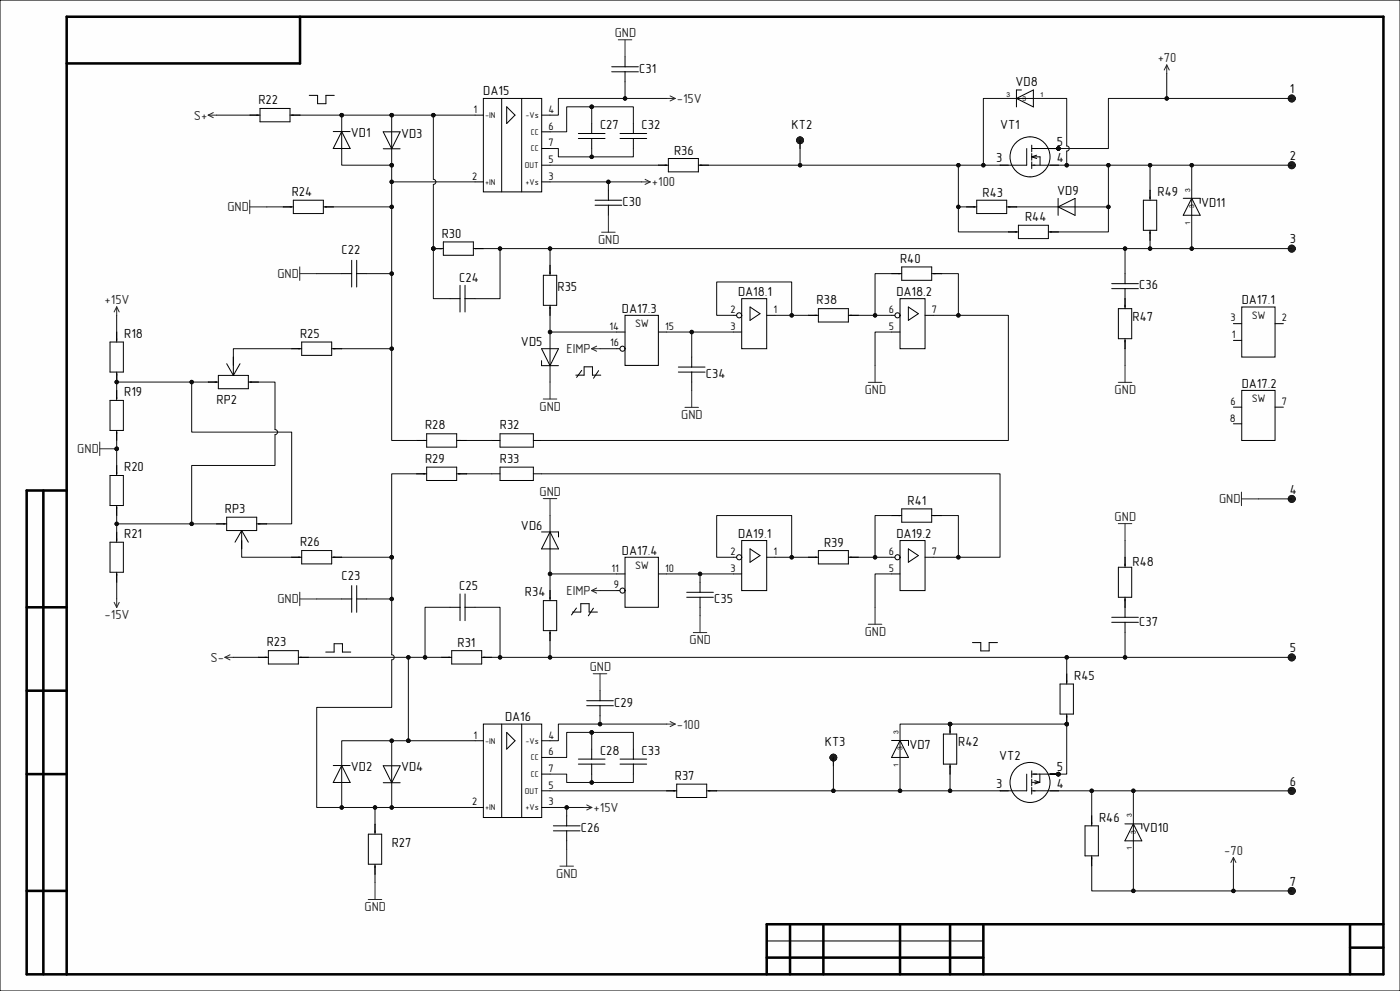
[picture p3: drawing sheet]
<svg xmlns="http://www.w3.org/2000/svg" width="420mm" height="297mm" viewBox="0 0 420 297" stroke-linecap="round" stroke-linejoin="round" font-family="sans-serif">
<path d="M0 0h420v297h-420z" fill-rule="evenodd" fill="#fefefe"/>
<path d="M0 0h420v297h-420z" fill="none" stroke="#000" stroke-width=".3"/>
<path d="M0 0h420v297h-420z" fill-rule="evenodd" fill="#fefefe"/>
<g fill="none" stroke="#000" stroke-width=".3">
<path d="M0 0h420v297h-420zM187.5 17v3M142.5 34.5h2.5M145 29.5h17.5v28h-17.5zM150.5 29.5v28M152 32l2.5 2.5-2.5 2.5zM156.5 29.5v28M162.5 34.5h2.5M162.5 39.5h2.5M177.5 37v3M183.5 20h8M183.5 21.5h8"/>
<path d="M187.5 21.5v3M142.5 54.5h2.5M162.5 44.5h2.5M162.5 49.5h2.5M162.5 54.5h2.5M173.5 40h8M173.5 41.5h8M177.5 41.5v3M182.5 57v3M178.5 60h8M178.5 61.5h8M182.5 61.5v3"/>
<path d="M145 217h17.5v28h-17.5zM150.5 217v28M152 219.5l2.5 2.5-2.5 2.5zM156.5 217v28M176 210h8M176 211.5h8M180 207v3M180 211.5v3M142.5 222h2.5M162.5 222h2.5M162.5 227h2.5M162.5 232h2.5"/>
<path d="M162.5 237h2.5M142.5 242h2.5M162.5 242h2.5M166 247.5h8M166 249h8M170 244.5v3M170 249v3M230 282h65"/>
</g>
<g fill="none" stroke="#000" stroke-width=".76">
<path d="M90 5v14h-70M13 147v145M20 147h-12v145h407v-287h-395v287M8 182h12M8 207h12M8 232h12M8 267h12M237 277v15M247 277v15M270 277v15M285 277v15M295 277v15"/>
<path d="M405 277v15M415 277h-185v15M230 287h65M405 284h10"/>
</g>
<g fill="none" stroke="#262626" stroke-width=".3">
<path d="M200 29.5h2.5M201 28.7l1.5 .8M202.5 29.5l-1.5 .8M192.5 54.5h2.5M193.5 53.8l1.5 .7M195 54.5l-1.5 .8M200 217h2.5M201 216.2l1.5 .8M202.5 217l-1.5 .8M175 242h2.5M176 241.2l1.5 .8M177.5 242l-1.5 .8"/>
<path d="M370 257l-.7 1.5M370 257l.8 1.5M370 257v2.5"/>
</g>
<circle cx="130" cy="74.5" r=".51" fill="#0e0e0e"/>
<circle cx="130" cy="74.5" r=".51" fill="none" stroke="#0e0e0e" stroke-width=".3"/>
<path d="M130 74.5h3M133 72.5h9v4h-9zM142 74.5h3" fill="none" stroke="#000" stroke-width=".3"/>
<circle cx="130" cy="74.5" r=".51" fill="#0e0e0e"/>
<circle cx="130" cy="74.5" r=".51" fill="none" stroke="#0e0e0e" stroke-width=".3"/>
<g fill="none" stroke="#000" stroke-width=".3">
<path d="M190 37v3M186 40h8M186 41.5h8M190 41.5v3M142.5 74.5h2.5M185 99.5h2.5M185 104.5h2.5M132.5 197h3M135.5 195h9v4h-9zM144.5 197h3M173.5 227.5h8M173.5 229h8"/>
<path d="M177.5 224.5v3M177.5 229v3M186 227.5h8M186 229h8M190 224.5v3M190 229v3"/>
</g>
<path d="M62.5 34.5l1.5 .8M62.5 34.5h2.5M64 33.7l-1.5 .8M67.5 197l1.5 .8M67.5 197h2.5M69 196.2l-1.5 .8" fill="none" stroke="#262626" stroke-width=".3"/>
<circle cx="186.7" cy="104.5" r=".76" fill="#fbfbfb"/>
<g fill="none" stroke="#000" stroke-width=".3">
<path d="M187.5 94.5h10v15h-10zM197.5 99.5h2.5M185 172h2.5M185 177h2.5"/>
<circle cx="186.7" cy="104.5" r=".76"/>
</g>
<circle cx="186.7" cy="177" r=".76" fill="#fbfbfb"/>
<g fill="none" stroke="#000" stroke-width=".3">
<path d="M100 39.4h5M102.5 39.5v5M102.5 39.4l2.5 5.1h-5zM115 39.5h5l-2.5 5.1zM117.5 39.5v5M115 44.6h5M317.4 59.5v5M345 57v3M105.5 78v8M107 78v8M290 62h3M293 60h9v4h-9z"/>
<path d="M302 62h3M317.4 62l5.1-2.5v5zM317.5 62h5M343 60h4v9h-4zM345 69v3M102.5 82h3M107 82h3M333.5 85h8M333.5 86.5h8M335.5 92.5h4v9h-4zM337.5 82v3M337.5 86.5v6"/>
<path d="M337.5 101.5v3M102.5 179.5h3M105.5 175.5v8M107 175.5v8M107 179.5h3M187.5 167h10v15h-10zM197.5 172h2.5M100 229.4h5.1M102.5 229.4l2.6 5.1h-5.1zM102.5 229.5v5M115 229.5h5l-2.5 5.1zM115 234.6h5"/>
<path d="M117.5 229.5v5M325.5 247.5h4v9h-4zM327.5 244.5v3M327.5 256.5v3"/>
<circle cx="186.7" cy="177" r=".76"/>
</g>
<path d="M350 19.5l-.8 1.5M350 19.5l.8 1.5M350 19.5v2.5" fill="none" stroke="#262626" stroke-width=".3"/>
<circle cx="320" cy="217" r=".51" fill="#0e0e0e"/>
<circle cx="320" cy="217" r=".51" fill="none" stroke="#0e0e0e" stroke-width=".3"/>
<path d="M318 205h4v9h-4zM320 202v3M320 214v3" fill="none" stroke="#000" stroke-width=".3"/>
<circle cx="320" cy="217" r=".51" fill="#0e0e0e"/>
<circle cx="320" cy="217" r=".51" fill="none" stroke="#0e0e0e" stroke-width=".3"/>
<g fill="none" stroke="#000" stroke-width=".3">
<path d="M75 34.5h3M78 32.5h9v4h-9zM87 34.5h3M35 99.5v3M135 89.5h3M138 85.5v8M139.5 85.5v8M139.5 89.5h3M33 102.5h4v9h-4zM35 111.5v3M35 117v3M33 120h4v9h-4z"/>
<path d="M35 129v3M35 139.5v3M33 142.5h4v9h-4zM35 151.5v3M35 159.5v3M33 162.5h4v9h-4zM35 171.5v3M138 178v8M139.5 178v8M135 182h3M139.5 182h3M320 202v2.5"/>
</g>
<g fill="none" stroke="#262626" stroke-width=".3">
<path d="M35 92l-.8 1.5M35 92l.8 1.5M35 92v2.5M29.9 132.5v4M29.9 134.5h5.1M35 179.5v2.6M89.9 177.5v4M89.9 179.5h5.1M177.5 177l1.5 .8M177.5 177h2.5M179 176.2l-1.5 .8M34.2 180.5l.8 1.6"/>
<path d="M35.8 180.5l-.8 1.6"/>
</g>
<circle cx="35" cy="134.5" r=".51" fill="#0e0e0e"/>
<circle cx="35" cy="134.5" r=".51" fill="none" stroke="#0e0e0e" stroke-width=".3"/>
<g fill="none" stroke="#262626" stroke-width=".3">
<path d="M185.5 11.9h4M187.5 11.9v5.1M74.9 60v4M74.9 62h5.1M89.9 80v4M180.5 69.6h4M182.5 64.5v5.1M89.9 82h5.1M335.5 114.6h4M337.5 109.5v5.1M335.5 156.9h4M337.5 156.9v5.1"/>
<path d="M178 201.9h4M180 201.9v5.1M168 259.6h4M170 254.5v5.1M110.5 269.6h4M112.5 264.5v5.1"/>
</g>
<path d="M335.5 170h4v9h-4zM337.5 167v3M337.5 179v6M333.5 186.5h8M333.5 185h8M337.5 186.5v3" fill="none" stroke="#000" stroke-width=".3"/>
<circle cx="285" cy="217" r=".51" fill="#0e0e0e"/>
<circle cx="285" cy="217" r=".51" fill="none" stroke="#0e0e0e" stroke-width=".3"/>
<path d="M285 217v3M283 220h4v9h-4zM285 229v3" fill="none" stroke="#000" stroke-width=".3"/>
<circle cx="285" cy="217" r=".51" fill="#0e0e0e"/>
<circle cx="285" cy="217" r=".51" fill="none" stroke="#0e0e0e" stroke-width=".3"/>
<g fill="none" stroke="#000" stroke-width=".3">
<path d="M197.5 49.5h3M200.5 47.5h9v4h-9zM209.5 49.5h3M220 94.5h2.5M230 94.5h2.5M370 97h2.5M372.5 92h10v15h-10zM382.5 97h2.5M370 102h2.5M372.5 117h10v15h-10zM370 122h2.5M370 127h2.5"/>
<path d="M382.5 122h2.5M200 237h3M203 235h9v4h-9zM212 237h3"/>
</g>
<circle cx="221.7" cy="94.5" r=".76" fill="#fbfbfb"/>
<g fill="none" stroke="#000" stroke-width=".3">
<path d="M220 99.5h2.5M222.5 89.5h7.5v15h-7.5zM225 92l3 2-3 2zM267.5 94.5h2.5M277.5 94.5h2.5"/>
<circle cx="221.7" cy="94.5" r=".76"/>
</g>
<path d="M177.5 104.5l1.5 .8M177.5 104.5h2.5M179 103.7l-1.5 .8" fill="none" stroke="#262626" stroke-width=".3"/>
<circle cx="269.2" cy="94.5" r=".76" fill="#fbfbfb"/>
<g fill="none" stroke="#000" stroke-width=".3">
<path d="M267.5 99.5h2.5M270 89.5h7.5v15h-7.5zM272.5 92l3 2-3 2zM220 167h2.5M230 167h2.5"/>
<circle cx="269.2" cy="94.5" r=".76"/>
</g>
<path d="M207.5 117v5.1M260.5 114.6h4M262.5 109.5v5.1M205.5 122.1h4M208 189.6h4M210 184.5v5.1" fill="none" stroke="#262626" stroke-width=".3"/>
<circle cx="221.7" cy="167" r=".76" fill="#fbfbfb"/>
<g fill="none" stroke="#000" stroke-width=".3">
<path d="M220 172h2.5M222.5 162h7.5v15h-7.5zM225 164.5l3 2-3 2zM267.5 167h2.5M277.5 167h2.5"/>
<circle cx="221.7" cy="167" r=".76"/>
</g>
<circle cx="269.2" cy="167" r=".76" fill="#fbfbfb"/>
<g fill="none" stroke="#000" stroke-width=".3">
<path d="M304.9 29.5l5.1-2.5v5zM305 29.5h5M306.4 27h-1.5v5M355 59.4h5v1.5M357.5 59.4l2.5 5.1h-5zM357.5 59.5v5M85 62h3M88 60h9v4h-9zM97 62h3M302.5 69.5h3M305.5 67.5h9v4h-9zM314.5 69.5h3"/>
<path d="M242.5 94.5h3M245.5 92.5h9v4h-9zM254.5 94.5h3M267.5 82h3M270.5 80h9v4h-9zM279.5 82h3M62.5 114.5h3M65.5 112.5h9v4h-9zM68 109l2 3.5M70 107v5.5M72 109l-2 3.5M74.5 114.5h3"/>
<path d="M87.5 104.5h3M90.5 102.5h9v4h-9zM99.5 104.5h3M65 157h3M68 155h9v4h-9zM72.5 159v5.5M72.5 159l2 3.5M72.5 159l-2 3.5M77 157h3M267.5 154.5h3M270.5 152.5h9v4h-9zM279.5 154.5h3"/>
<path d="M87.5 167h3M90.5 165h9v4h-9zM99.5 167h3M242.5 167h3M245.5 165h9v4h-9zM254.5 167h3M267.5 172h2.5M270 162h7.5v15h-7.5zM272.5 164.5l3 2-3 2zM77.5 197h3M80.5 195h9v4h-9zM89.5 197h3"/>
<path d="M267.5 221.9h5v1.5M270 221.9l2.5 5.1h-5zM270 222v5M110.5 250h4v9h-4zM112.5 247v3M112.5 259v3M337.5 246.9h5v1.5M340 246.9l2.5 5.1h-5zM340 247v5"/>
<circle cx="269.2" cy="167" r=".76"/>
</g>
<path d="M260.5 187.1h4M262.5 182v5.1" fill="none" stroke="#262626" stroke-width=".3"/>
<g fill="none" stroke="#1c1c1c" stroke-width="1.3">
<circle cx="387.5" cy="29.5" r=".56"/>
<circle cx="387.5" cy="49.5" r=".56"/>
<circle cx="387.5" cy="74.5" r=".56"/>
<circle cx="387.5" cy="197" r=".56"/>
<circle cx="387.5" cy="237" r=".56"/>
<circle cx="387.5" cy="267" r=".56"/>
</g>
<circle cx="317.5" cy="44.5" r=".51" fill="#0e0e0e"/>
<circle cx="317.5" cy="44.5" r=".51" fill="none" stroke="#0e0e0e" stroke-width=".3"/>
<circle cx="317.5" cy="44.5" r=".51" fill="#0e0e0e"/>
<circle cx="317.5" cy="44.5" r=".51" fill="none" stroke="#0e0e0e" stroke-width=".3"/>
<circle cx="317.5" cy="44.5" r=".51" fill="#0e0e0e"/>
<circle cx="317.5" cy="44.5" r=".51" fill="none" stroke="#0e0e0e" stroke-width=".3"/>
<g fill="none" stroke="#000" stroke-width=".3">
<path d="M308 44.5v5h-8M309.5 44.5h8M309.5 49.5h8M309.5 47l1.5 .5M309.5 47h2.5v2.5M309.5 43.5v2M309.5 46v2M309.5 48.5v2M311 46.5l-1.5 .5"/>
<circle cx="309" cy="47" r="6"/>
</g>
<circle cx="317.5" cy="44.5" r=".51" fill="#0e0e0e"/>
<circle cx="317.5" cy="44.5" r=".51" fill="none" stroke="#0e0e0e" stroke-width=".3"/>
<path d="M315 44.5h2.5" fill="none" stroke="#000" stroke-width=".3"/>
<circle cx="317.5" cy="44.5" r=".51" fill="#0e0e0e"/>
<circle cx="317.5" cy="44.5" r=".51" fill="none" stroke="#0e0e0e" stroke-width=".3"/>
<path d="M315 44.5h2.5" fill="none" stroke="#000" stroke-width=".3"/>
<circle cx="317.5" cy="44.5" r=".51" fill="#0e0e0e"/>
<circle cx="317.5" cy="44.5" r=".51" fill="none" stroke="#0e0e0e" stroke-width=".3"/>
<circle cx="317.5" cy="232" r=".51" fill="#0e0e0e"/>
<circle cx="317.5" cy="232" r=".51" fill="none" stroke="#0e0e0e" stroke-width=".3"/>
<circle cx="317.5" cy="232" r=".51" fill="#0e0e0e"/>
<circle cx="317.5" cy="232" r=".51" fill="none" stroke="#0e0e0e" stroke-width=".3"/>
<circle cx="317.5" cy="232" r=".51" fill="#0e0e0e"/>
<circle cx="317.5" cy="232" r=".51" fill="none" stroke="#0e0e0e" stroke-width=".3"/>
<g fill="none" stroke="#000" stroke-width=".3">
<path d="M308 232v5h-8M309.5 232h8M309.5 237h8M309.5 231v2M309.5 233.5v2M309.5 236v2M310.4 234l1.5 .5M311.9 234.5l-1.5 .5M311.9 234.5h-2.2M311.9 232v2.5"/>
<circle cx="309" cy="234.5" r="6"/>
</g>
<circle cx="317.5" cy="232" r=".51" fill="#0e0e0e"/>
<circle cx="317.5" cy="232" r=".51" fill="none" stroke="#0e0e0e" stroke-width=".3"/>
<path d="M315 232h2.5" fill="none" stroke="#000" stroke-width=".3"/>
<circle cx="317.5" cy="232" r=".51" fill="#0e0e0e"/>
<circle cx="317.5" cy="232" r=".51" fill="none" stroke="#0e0e0e" stroke-width=".3"/>
<path d="M315 232h2.5" fill="none" stroke="#000" stroke-width=".3"/>
<circle cx="317.5" cy="232" r=".51" fill="#0e0e0e"/>
<g fill="none" stroke="#0e0e0e" stroke-width=".3">
<path d="M117.5 54.5h25"/>
<circle cx="317.5" cy="232" r=".51"/>
</g>
<g fill="none" stroke="#000" stroke-width=".3">
<path d="M92.8 28.6h2.5v2.5h2.5v-2.5h2.5M240 42v2.6M165 79.5v3M163 82.5h4v9h-4zM165 91.5v3M162.5 104.5h5l-2.5 5.1zM162.5 108.1v1.5h5M165 104.5v5M172.7 112.4h2.5v-2.5h2.5v2.5h2.5M174.5 111l-1.5 2.1M179.6 111.1l-1.5 2.3M203.5 110h8"/>
<path d="M203.5 111.5h8M207.5 107v3M207.5 111.5v3M125 132h3M128 130h9v4h-9zM137 132h3M147.5 132h2.5M150 130h10v4h-10zM160 132h2.5M125 142h3M128 140h9v4h-9zM137 142h3"/>
<path d="M147.5 142h2.5M150 140h10v4h-10zM160 142h2.5M162.5 159.4h5v1.5M165 159.5v5M165 159.4l2.5 5.1h-5zM165 177v3M206 177.5h8M206 179h8M210 174.5v3M210 179v3M97.7 195.4h2.5v-2.5h2.5v2.5h2.5"/>
<path d="M163 180h4v9h-4zM165 189v3M171.7 183.4h2.5v-2.5h2.5v2.5h2.5M172.9 182.2l-1.5 2.1M178 182.3l-1.5 2.3M291.7 192.6h2.5v2.5h2.5v-2.5h2.5M250 227v2.6"/>
</g>
<path d="M163 119.6h4M165 114.5v5.1M163 149.4h4M165 149.4v5.1M372.4 147.5v4.1M372.4 149.5h5.1" fill="none" stroke="#262626" stroke-width=".3"/>
<g fill="none" stroke="#1c1c1c" stroke-width="1.3">
<circle cx="240" cy="42.1" r=".5"/>
<circle cx="387.5" cy="149.5" r=".56"/>
<circle cx="250" cy="227.1" r=".5"/>
</g>
<circle cx="117.5" cy="54.5" r=".51" fill="#0e0e0e"/>
<g fill="none" stroke="#0e0e0e" stroke-width=".3">
<path d="M130 34.5h12.5"/>
<circle cx="117.5" cy="54.5" r=".51"/>
</g>
<circle cx="130" cy="34.5" r=".51" fill="#0e0e0e"/>
<g fill="none" stroke="#0e0e0e" stroke-width=".3">
<path d="M187.5 24.5v5h12.5"/>
<circle cx="130" cy="34.5" r=".51"/>
</g>
<circle cx="187.5" cy="29.5" r=".51" fill="#0e0e0e"/>
<g fill="none" stroke="#0e0e0e" stroke-width=".3">
<path d="M130 34.5v19.2a.76 .76 0 0 1 .8 .8 .76 .76 0 0 1-.8 .8v34.2h5"/>
<circle cx="187.5" cy="29.5" r=".51"/>
</g>
<circle cx="130" cy="74.5" r=".51" fill="#0e0e0e"/>
<circle cx="130" cy="74.5" r=".51" fill="none" stroke="#0e0e0e" stroke-width=".3"/>
<circle cx="130" cy="34.5" r=".51" fill="#0e0e0e"/>
<g fill="none" stroke="#0e0e0e" stroke-width=".3">
<path d="M117.5 34.5v5"/>
<circle cx="130" cy="34.5" r=".51"/>
</g>
<circle cx="117.5" cy="34.5" r=".51" fill="#0e0e0e"/>
<g fill="none" stroke="#0e0e0e" stroke-width=".3">
<path d="M117.5 34.5h12.5"/>
<circle cx="117.5" cy="34.5" r=".51"/>
</g>
<circle cx="117.5" cy="34.5" r=".51" fill="#0e0e0e"/>
<circle cx="117.5" cy="34.5" r=".51" fill="none" stroke="#0e0e0e" stroke-width=".3"/>
<circle cx="130" cy="34.5" r=".51" fill="#0e0e0e"/>
<g fill="none" stroke="#0e0e0e" stroke-width=".3">
<path d="M165 54.5h27.5"/>
<circle cx="130" cy="34.5" r=".51"/>
</g>
<circle cx="182.5" cy="54.5" r=".51" fill="#0e0e0e"/>
<g fill="none" stroke="#0e0e0e" stroke-width=".3">
<path d="M180 214.5v2.5"/>
<circle cx="182.5" cy="54.5" r=".51"/>
</g>
<circle cx="180" cy="217" r=".51" fill="#0e0e0e"/>
<g fill="none" stroke="#0e0e0e" stroke-width=".3">
<path d="M170 242v2.5M170 252v2.5"/>
<circle cx="180" cy="217" r=".51"/>
</g>
<circle cx="170" cy="242" r=".51" fill="#0e0e0e"/>
<g fill="none" stroke="#0e0e0e" stroke-width=".3">
<path d="M165 242h10"/>
<circle cx="170" cy="242" r=".51"/>
</g>
<circle cx="170" cy="242" r=".51" fill="#0e0e0e"/>
<g fill="none" stroke="#0e0e0e" stroke-width=".3">
<path d="M165 232h5v2.5h7.5v-2.5"/>
<circle cx="170" cy="242" r=".51"/>
</g>
<circle cx="177.5" cy="234.5" r=".51" fill="#0e0e0e"/>
<g fill="none" stroke="#0e0e0e" stroke-width=".3">
<path d="M177.5 219.5h-7.5v7.5h-5"/>
<circle cx="177.5" cy="234.5" r=".51"/>
</g>
<circle cx="177.5" cy="219.5" r=".51" fill="#0e0e0e"/>
<g fill="none" stroke="#0e0e0e" stroke-width=".3">
<path d="M182.5 54.5v2.5"/>
<circle cx="177.5" cy="219.5" r=".51"/>
</g>
<circle cx="182.5" cy="54.5" r=".51" fill="#0e0e0e"/>
<g fill="none" stroke="#0e0e0e" stroke-width=".3">
<path d="M102.5 34.5h15"/>
<circle cx="182.5" cy="54.5" r=".51"/>
</g>
<circle cx="117.5" cy="34.5" r=".51" fill="#0e0e0e"/>
<circle cx="117.5" cy="34.5" r=".51" fill="none" stroke="#0e0e0e" stroke-width=".3"/>
<circle cx="102.5" cy="34.5" r=".51" fill="#0e0e0e"/>
<g fill="none" stroke="#0e0e0e" stroke-width=".3">
<path d="M147.5 197h2.5"/>
<circle cx="102.5" cy="34.5" r=".51"/>
</g>
<circle cx="150" cy="197" r=".51" fill="#0e0e0e"/>
<g fill="none" stroke="#0e0e0e" stroke-width=".3">
<path d="M102.5 44.5v5h15"/>
<circle cx="150" cy="197" r=".51"/>
</g>
<circle cx="117.5" cy="49.5" r=".51" fill="#0e0e0e"/>
<g fill="none" stroke="#0e0e0e" stroke-width=".3">
<path d="M117.5 44.5v5"/>
<circle cx="117.5" cy="49.5" r=".51"/>
</g>
<circle cx="117.5" cy="49.5" r=".51" fill="#0e0e0e"/>
<g fill="none" stroke="#0e0e0e" stroke-width=".3">
<path d="M165 44.5h2.5v2.5h10v-2.5"/>
<circle cx="117.5" cy="49.5" r=".51"/>
</g>
<circle cx="177.5" cy="47" r=".51" fill="#0e0e0e"/>
<g fill="none" stroke="#0e0e0e" stroke-width=".3">
<path d="M177.5 32h-7.5v7.5h-5"/>
<circle cx="177.5" cy="47" r=".51"/>
</g>
<circle cx="177.5" cy="32" r=".51" fill="#0e0e0e"/>
<g fill="none" stroke="#0e0e0e" stroke-width=".3">
<path d="M177.5 32h12.5v5"/>
<circle cx="177.5" cy="32" r=".51"/>
</g>
<circle cx="177.5" cy="32" r=".51" fill="#0e0e0e"/>
<g fill="none" stroke="#0e0e0e" stroke-width=".3">
<path d="M190 44.5v2.5h-12.5"/>
<circle cx="177.5" cy="32" r=".51"/>
</g>
<circle cx="177.5" cy="47" r=".51" fill="#0e0e0e"/>
<g fill="none" stroke="#0e0e0e" stroke-width=".3">
<path d="M200 217h-32.5v5h-2.5"/>
<circle cx="177.5" cy="47" r=".51"/>
</g>
<circle cx="180" cy="217" r=".51" fill="#0e0e0e"/>
<g fill="none" stroke="#0e0e0e" stroke-width=".3">
<path d="M177.5 219.5h12.5v5"/>
<circle cx="180" cy="217" r=".51"/>
</g>
<circle cx="177.5" cy="219.5" r=".51" fill="#0e0e0e"/>
<g fill="none" stroke="#0e0e0e" stroke-width=".3">
<path d="M190 232v2.5h-12.5"/>
<circle cx="177.5" cy="219.5" r=".51"/>
</g>
<circle cx="177.5" cy="234.5" r=".51" fill="#0e0e0e"/>
<g fill="none" stroke="#0e0e0e" stroke-width=".3">
<path d="M177.5 219.5v5"/>
<circle cx="177.5" cy="234.5" r=".51"/>
</g>
<circle cx="177.5" cy="219.5" r=".51" fill="#0e0e0e"/>
<g fill="none" stroke="#0e0e0e" stroke-width=".3">
<path d="M130 74.5h2.5"/>
<circle cx="177.5" cy="219.5" r=".51"/>
</g>
<circle cx="130" cy="74.5" r=".51" fill="#0e0e0e"/>
<g fill="none" stroke="#0e0e0e" stroke-width=".3">
<path d="M387.5 49.5h-55v12.5h-10M95 82h7.5M95 179.5h7.5"/>
<circle cx="130" cy="74.5" r=".51"/>
</g>
<circle cx="332.5" cy="62" r=".51" fill="#0e0e0e"/>
<circle cx="332.5" cy="62" r=".51" fill="none" stroke="#0e0e0e" stroke-width=".3"/>
<circle cx="332.5" cy="49.5" r=".51" fill="#0e0e0e"/>
<circle cx="332.5" cy="49.5" r=".51" fill="none" stroke="#0e0e0e" stroke-width=".3"/>
<circle cx="345" cy="49.5" r=".51" fill="#0e0e0e"/>
<circle cx="345" cy="49.5" r=".51" fill="none" stroke="#0e0e0e" stroke-width=".3"/>
<circle cx="357.5" cy="49.5" r=".51" fill="#0e0e0e"/>
<g fill="none" stroke="#0e0e0e" stroke-width=".3">
<path d="M357.5 64.5v10"/>
<circle cx="357.5" cy="49.5" r=".51"/>
</g>
<circle cx="357.5" cy="74.5" r=".51" fill="#0e0e0e"/>
<g fill="none" stroke="#0e0e0e" stroke-width=".3">
<path d="M357.5 49.5v10"/>
<circle cx="357.5" cy="74.5" r=".51"/>
</g>
<circle cx="357.5" cy="49.5" r=".51" fill="#0e0e0e"/>
<g fill="none" stroke="#0e0e0e" stroke-width=".3">
<path d="M317.5 49.5h15"/>
<circle cx="357.5" cy="49.5" r=".51"/>
</g>
<circle cx="320" cy="49.5" r=".51" fill="#0e0e0e"/>
<circle cx="320" cy="49.5" r=".51" fill="none" stroke="#0e0e0e" stroke-width=".3"/>
<circle cx="332.5" cy="49.5" r=".51" fill="#0e0e0e"/>
<g fill="none" stroke="#0e0e0e" stroke-width=".3">
<path d="M337.5 74.5v7.5"/>
<circle cx="332.5" cy="49.5" r=".51"/>
</g>
<circle cx="337.5" cy="74.5" r=".51" fill="#0e0e0e"/>
<g fill="none" stroke="#0e0e0e" stroke-width=".3">
<path d="M350 29.5h-17.5v15h-15"/>
<circle cx="337.5" cy="74.5" r=".51"/>
</g>
<circle cx="350" cy="29.5" r=".51" fill="#0e0e0e"/>
<g fill="none" stroke="#0e0e0e" stroke-width=".3">
<path d="M350 22v7.5h37.5"/>
<circle cx="350" cy="29.5" r=".51"/>
</g>
<circle cx="350" cy="29.5" r=".51" fill="#0e0e0e"/>
<g fill="none" stroke="#0e0e0e" stroke-width=".3">
<path d="M340 252v15"/>
<circle cx="350" cy="29.5" r=".51"/>
</g>
<circle cx="340" cy="267" r=".51" fill="#0e0e0e"/>
<g fill="none" stroke="#0e0e0e" stroke-width=".3">
<path d="M327.5 237h12.5v10"/>
<circle cx="340" cy="267" r=".51"/>
</g>
<circle cx="340" cy="237" r=".51" fill="#0e0e0e"/>
<circle cx="340" cy="237" r=".51" fill="none" stroke="#0e0e0e" stroke-width=".3"/>
<circle cx="327.5" cy="237" r=".51" fill="#0e0e0e"/>
<g fill="none" stroke="#0e0e0e" stroke-width=".3">
<path d="M327.5 259.5v7.5h60"/>
<circle cx="327.5" cy="237" r=".51"/>
</g>
<circle cx="370" cy="267" r=".51" fill="#0e0e0e"/>
<circle cx="370" cy="267" r=".51" fill="none" stroke="#0e0e0e" stroke-width=".3"/>
<circle cx="340" cy="267" r=".51" fill="#0e0e0e"/>
<g fill="none" stroke="#0e0e0e" stroke-width=".3">
<path d="M387.5 74.5h-237.5v15h-7.5"/>
<circle cx="340" cy="267" r=".51"/>
</g>
<circle cx="357.5" cy="74.5" r=".51" fill="#0e0e0e"/>
<circle cx="357.5" cy="74.5" r=".51" fill="none" stroke="#0e0e0e" stroke-width=".3"/>
<circle cx="345" cy="74.5" r=".51" fill="#0e0e0e"/>
<circle cx="345" cy="74.5" r=".51" fill="none" stroke="#0e0e0e" stroke-width=".3"/>
<circle cx="337.5" cy="74.5" r=".51" fill="#0e0e0e"/>
<circle cx="337.5" cy="74.5" r=".51" fill="none" stroke="#0e0e0e" stroke-width=".3"/>
<circle cx="165" cy="74.5" r=".51" fill="#0e0e0e"/>
<circle cx="165" cy="74.5" r=".51" fill="none" stroke="#0e0e0e" stroke-width=".3"/>
<circle cx="150" cy="74.5" r=".51" fill="#0e0e0e"/>
<g fill="none" stroke="#0e0e0e" stroke-width=".3">
<path d="M90 34.5h12.5"/>
<circle cx="150" cy="74.5" r=".51"/>
</g>
<circle cx="102.5" cy="34.5" r=".51" fill="#0e0e0e"/>
<g fill="none" stroke="#0e0e0e" stroke-width=".3">
<path d="M102.5 34.5v5"/>
<circle cx="102.5" cy="34.5" r=".51"/>
</g>
<circle cx="102.5" cy="34.5" r=".51" fill="#0e0e0e"/>
<g fill="none" stroke="#0e0e0e" stroke-width=".3">
<path d="M70 197h7.5M135 182h-7.5v15h-35"/>
<circle cx="102.5" cy="34.5" r=".51"/>
</g>
<circle cx="122.5" cy="197" r=".51" fill="#0e0e0e"/>
<circle cx="122.5" cy="197" r=".51" fill="none" stroke="#0e0e0e" stroke-width=".3"/>
<circle cx="127.5" cy="197" r=".51" fill="#0e0e0e"/>
<g fill="none" stroke="#0e0e0e" stroke-width=".3">
<path d="M102.5 234.5v7.5h40"/>
<circle cx="127.5" cy="197" r=".51"/>
</g>
<circle cx="117.5" cy="242" r=".51" fill="#0e0e0e"/>
<circle cx="117.5" cy="242" r=".51" fill="none" stroke="#0e0e0e" stroke-width=".3"/>
<circle cx="112.5" cy="242" r=".51" fill="#0e0e0e"/>
<circle cx="112.5" cy="242" r=".51" fill="none" stroke="#0e0e0e" stroke-width=".3"/>
<circle cx="102.5" cy="242" r=".51" fill="#0e0e0e"/>
<g fill="none" stroke="#0e0e0e" stroke-width=".3">
<path d="M117.5 234.5v7.5"/>
<circle cx="102.5" cy="242" r=".51"/>
</g>
<circle cx="117.5" cy="242" r=".51" fill="#0e0e0e"/>
<g fill="none" stroke="#0e0e0e" stroke-width=".3">
<path d="M117.5 222v7.5"/>
<circle cx="117.5" cy="242" r=".51"/>
</g>
<circle cx="117.5" cy="222" r=".51" fill="#0e0e0e"/>
<g fill="none" stroke="#0e0e0e" stroke-width=".3">
<path d="M122.5 222h-20v7.5"/>
<circle cx="117.5" cy="222" r=".51"/>
</g>
<circle cx="122.5" cy="222" r=".51" fill="#0e0e0e"/>
<circle cx="122.5" cy="222" r=".51" fill="none" stroke="#0e0e0e" stroke-width=".3"/>
<circle cx="117.5" cy="222" r=".51" fill="#0e0e0e"/>
<g fill="none" stroke="#0e0e0e" stroke-width=".3">
<path d="M122.5 222h20"/>
<circle cx="117.5" cy="222" r=".51"/>
</g>
<circle cx="122.5" cy="222" r=".51" fill="#0e0e0e"/>
<g fill="none" stroke="#0e0e0e" stroke-width=".3">
<path d="M122.5 197v25"/>
<circle cx="122.5" cy="222" r=".51"/>
</g>
<circle cx="122.5" cy="197" r=".51" fill="#0e0e0e"/>
<circle cx="122.5" cy="197" r=".51" fill="none" stroke="#0e0e0e" stroke-width=".3"/>
<circle cx="122.5" cy="222" r=".51" fill="#0e0e0e"/>
<g fill="none" stroke="#0e0e0e" stroke-width=".3">
<path d="M340 237h47.5M112.5 262v2.5"/>
<circle cx="122.5" cy="222" r=".51"/>
</g>
<circle cx="340" cy="237" r=".51" fill="#0e0e0e"/>
<g fill="none" stroke="#0e0e0e" stroke-width=".3">
<path d="M35 114.5h27.5"/>
<circle cx="340" cy="237" r=".51"/>
</g>
<circle cx="35" cy="114.5" r=".51" fill="#0e0e0e"/>
<circle cx="35" cy="114.5" r=".51" fill="none" stroke="#0e0e0e" stroke-width=".3"/>
<circle cx="57.5" cy="114.5" r=".51" fill="#0e0e0e"/>
<g fill="none" stroke="#0e0e0e" stroke-width=".3">
<path d="M57.5 114.5v15h30v27.5h-7.5"/>
<circle cx="57.5" cy="114.5" r=".51"/>
</g>
<circle cx="57.5" cy="114.5" r=".51" fill="#0e0e0e"/>
<g fill="none" stroke="#0e0e0e" stroke-width=".3">
<path d="M102.5 104.5h15"/>
<circle cx="57.5" cy="114.5" r=".51"/>
</g>
<circle cx="117.5" cy="104.5" r=".51" fill="#0e0e0e"/>
<g fill="none" stroke="#0e0e0e" stroke-width=".3">
<path d="M125 142h-7.5v25M72.5 164.5v2.5h15"/>
<circle cx="117.5" cy="104.5" r=".51"/>
</g>
<circle cx="117.5" cy="167" r=".51" fill="#0e0e0e"/>
<g fill="none" stroke="#0e0e0e" stroke-width=".3">
<path d="M117.5 167v29.2a.76 .76 0 0 1 .8 .8 .76 .76 0 0 1-.8 .8v14.2h-22.5v30h7.5"/>
<circle cx="117.5" cy="167" r=".51"/>
</g>
<circle cx="117.5" cy="167" r=".51" fill="#0e0e0e"/>
<circle cx="117.5" cy="167" r=".51" fill="none" stroke="#0e0e0e" stroke-width=".3"/>
<circle cx="117.5" cy="179.5" r=".51" fill="#0e0e0e"/>
<circle cx="117.5" cy="179.5" r=".51" fill="none" stroke="#0e0e0e" stroke-width=".3"/>
<circle cx="102.5" cy="242" r=".51" fill="#0e0e0e"/>
<g fill="none" stroke="#0e0e0e" stroke-width=".3">
<path d="M102.5 167h15"/>
<circle cx="102.5" cy="242" r=".51"/>
</g>
<circle cx="117.5" cy="167" r=".51" fill="#0e0e0e"/>
<g fill="none" stroke="#0e0e0e" stroke-width=".3">
<path d="M110 179.5h7.5"/>
<circle cx="117.5" cy="167" r=".51"/>
</g>
<circle cx="117.5" cy="179.5" r=".51" fill="#0e0e0e"/>
<g fill="none" stroke="#0e0e0e" stroke-width=".3">
<path d="M100 62h17.5"/>
<circle cx="117.5" cy="179.5" r=".51"/>
</g>
<circle cx="117.5" cy="62" r=".51" fill="#0e0e0e"/>
<g fill="none" stroke="#0e0e0e" stroke-width=".3">
<path d="M80 62h5M370 259.5v7.5"/>
<circle cx="117.5" cy="62" r=".51"/>
</g>
<circle cx="370" cy="267" r=".51" fill="#0e0e0e"/>
<g fill="none" stroke="#0e0e0e" stroke-width=".3">
<path d="M337.5 189.5v7.5"/>
<circle cx="370" cy="267" r=".51"/>
</g>
<circle cx="337.5" cy="197" r=".51" fill="#0e0e0e"/>
<g fill="none" stroke="#0e0e0e" stroke-width=".3">
<path d="M285 217h-15v5"/>
<circle cx="337.5" cy="197" r=".51"/>
</g>
<circle cx="285" cy="217" r=".51" fill="#0e0e0e"/>
<g fill="none" stroke="#0e0e0e" stroke-width=".3">
<path d="M270 227v10"/>
<circle cx="285" cy="217" r=".51"/>
</g>
<circle cx="270" cy="237" r=".51" fill="#0e0e0e"/>
<g fill="none" stroke="#0e0e0e" stroke-width=".3">
<path d="M305 29.5h-10v20"/>
<circle cx="270" cy="237" r=".51"/>
</g>
<circle cx="295" cy="49.5" r=".51" fill="#0e0e0e"/>
<g fill="none" stroke="#0e0e0e" stroke-width=".3">
<path d="M310 29.5h10v14.3a.76 .76 0 0 1 .8 .7 .76 .76 0 0 1-.8 .8v4.2"/>
<circle cx="295" cy="49.5" r=".51"/>
</g>
<circle cx="320" cy="49.5" r=".51" fill="#0e0e0e"/>
<g fill="none" stroke="#0e0e0e" stroke-width=".3">
<path d="M200 99.5h20M180 104.5h5"/>
<circle cx="320" cy="49.5" r=".51"/>
</g>
<circle cx="207.5" cy="99.5" r=".51" fill="#0e0e0e"/>
<g fill="none" stroke="#0e0e0e" stroke-width=".3">
<path d="M220 94.5h-5v-10h22.5v10h-5"/>
<circle cx="207.5" cy="99.5" r=".51"/>
</g>
<circle cx="237.5" cy="94.5" r=".51" fill="#0e0e0e"/>
<g fill="none" stroke="#0e0e0e" stroke-width=".3">
<path d="M207.5 99.5v7.5"/>
<circle cx="237.5" cy="94.5" r=".51"/>
</g>
<circle cx="207.5" cy="99.5" r=".51" fill="#0e0e0e"/>
<g fill="none" stroke="#0e0e0e" stroke-width=".3">
<path d="M282.5 82h5v12.5h-7.5M207.5 114.5v2.5"/>
<circle cx="207.5" cy="99.5" r=".51"/>
</g>
<circle cx="287.5" cy="94.5" r=".51" fill="#0e0e0e"/>
<g fill="none" stroke="#0e0e0e" stroke-width=".3">
<path d="M257.5 94.5h5M267.5 99.5h-5v10"/>
<circle cx="287.5" cy="94.5" r=".51"/>
</g>
<circle cx="262.5" cy="94.5" r=".51" fill="#0e0e0e"/>
<g fill="none" stroke="#0e0e0e" stroke-width=".3">
<path d="M200 172h10v2.5M210 182v2.5"/>
<circle cx="262.5" cy="94.5" r=".51"/>
</g>
<circle cx="210" cy="172" r=".51" fill="#0e0e0e"/>
<g fill="none" stroke="#0e0e0e" stroke-width=".3">
<path d="M210 172h10"/>
<circle cx="210" cy="172" r=".51"/>
</g>
<circle cx="210" cy="172" r=".51" fill="#0e0e0e"/>
<g fill="none" stroke="#0e0e0e" stroke-width=".3">
<path d="M220 167h-5v-12.5h22.5v12.5h-5"/>
<circle cx="210" cy="172" r=".51"/>
</g>
<circle cx="237.5" cy="167" r=".51" fill="#0e0e0e"/>
<g fill="none" stroke="#0e0e0e" stroke-width=".3">
<path d="M257.5 167h10"/>
<circle cx="237.5" cy="167" r=".51"/>
</g>
<circle cx="262.5" cy="167" r=".51" fill="#0e0e0e"/>
<g fill="none" stroke="#0e0e0e" stroke-width=".3">
<path d="M282.5 154.5h5v12.5h-7.5"/>
<circle cx="262.5" cy="167" r=".51"/>
</g>
<circle cx="287.5" cy="167" r=".51" fill="#0e0e0e"/>
<g fill="none" stroke="#0e0e0e" stroke-width=".3">
<path d="M110 82h7.5M180 177h5M267.5 172h-5v10"/>
<circle cx="287.5" cy="167" r=".51"/>
</g>
<circle cx="117.5" cy="82" r=".51" fill="#0e0e0e"/>
<g fill="none" stroke="#0e0e0e" stroke-width=".3">
<path d="M165 237h35M215 237h85"/>
<circle cx="117.5" cy="82" r=".51"/>
</g>
<circle cx="250" cy="237" r=".51" fill="#0e0e0e"/>
<circle cx="250" cy="237" r=".51" fill="none" stroke="#0e0e0e" stroke-width=".3"/>
<circle cx="270" cy="237" r=".51" fill="#0e0e0e"/>
<circle cx="270" cy="237" r=".51" fill="none" stroke="#0e0e0e" stroke-width=".3"/>
<circle cx="285" cy="237" r=".51" fill="#0e0e0e"/>
<g fill="none" stroke="#0e0e0e" stroke-width=".3">
<path d="M285 232v5"/>
<circle cx="285" cy="237" r=".51"/>
</g>
<circle cx="285" cy="237" r=".51" fill="#0e0e0e"/>
<g fill="none" stroke="#0e0e0e" stroke-width=".3">
<path d="M317.5 237h10v7.5"/>
<circle cx="285" cy="237" r=".51"/>
</g>
<circle cx="327.5" cy="237" r=".51" fill="#0e0e0e"/>
<g fill="none" stroke="#0e0e0e" stroke-width=".3">
<path d="M345 72v2.5M337.5 104.5v5M337.5 162v5"/>
<circle cx="327.5" cy="237" r=".51"/>
</g>
<circle cx="345" cy="74.5" r=".51" fill="#0e0e0e"/>
<g fill="none" stroke="#0e0e0e" stroke-width=".3">
<path d="M345 49.5v7.5"/>
<circle cx="345" cy="74.5" r=".51"/>
</g>
<circle cx="345" cy="49.5" r=".51" fill="#0e0e0e"/>
<g fill="none" stroke="#0e0e0e" stroke-width=".3">
<path d="M287.5 49.5v12.5h2.5M305 62h12.5"/>
<circle cx="345" cy="49.5" r=".51"/>
</g>
<circle cx="287.5" cy="49.5" r=".51" fill="#0e0e0e"/>
<circle cx="287.5" cy="49.5" r=".51" fill="none" stroke="#0e0e0e" stroke-width=".3"/>
<circle cx="287.5" cy="62" r=".51" fill="#0e0e0e"/>
<g fill="none" stroke="#0e0e0e" stroke-width=".3">
<path d="M165 49.5h32.5M212.5 49.5h87.5"/>
<circle cx="287.5" cy="62" r=".51"/>
</g>
<circle cx="295" cy="49.5" r=".51" fill="#0e0e0e"/>
<circle cx="295" cy="49.5" r=".51" fill="none" stroke="#0e0e0e" stroke-width=".3"/>
<circle cx="287.5" cy="49.5" r=".51" fill="#0e0e0e"/>
<circle cx="287.5" cy="49.5" r=".51" fill="none" stroke="#0e0e0e" stroke-width=".3"/>
<circle cx="240" cy="49.5" r=".51" fill="#0e0e0e"/>
<g fill="none" stroke="#0e0e0e" stroke-width=".3">
<path d="M35 157h30"/>
<circle cx="240" cy="49.5" r=".51"/>
</g>
<circle cx="35" cy="157" r=".51" fill="#0e0e0e"/>
<circle cx="35" cy="157" r=".51" fill="none" stroke="#0e0e0e" stroke-width=".3"/>
<circle cx="57.5" cy="157" r=".51" fill="#0e0e0e"/>
<g fill="none" stroke="#0e0e0e" stroke-width=".3">
<path d="M35 154.5v5"/>
<circle cx="57.5" cy="157" r=".51"/>
</g>
<circle cx="35" cy="157" r=".51" fill="#0e0e0e"/>
<g fill="none" stroke="#0e0e0e" stroke-width=".3">
<path d="M35 112v5M35 174.5v5"/>
<circle cx="35" cy="157" r=".51"/>
</g>
<circle cx="35" cy="114.5" r=".51" fill="#0e0e0e"/>
<g fill="none" stroke="#0e0e0e" stroke-width=".3">
<path d="M65 34.5h10M117.5 49.5v82.5h7.5M35 94.5v5"/>
<circle cx="35" cy="114.5" r=".51"/>
</g>
<circle cx="117.5" cy="49.5" r=".51" fill="#0e0e0e"/>
<circle cx="117.5" cy="49.5" r=".51" fill="none" stroke="#0e0e0e" stroke-width=".3"/>
<circle cx="117.5" cy="54.5" r=".51" fill="#0e0e0e"/>
<circle cx="117.5" cy="54.5" r=".51" fill="none" stroke="#0e0e0e" stroke-width=".3"/>
<circle cx="117.5" cy="62" r=".51" fill="#0e0e0e"/>
<circle cx="117.5" cy="62" r=".51" fill="none" stroke="#0e0e0e" stroke-width=".3"/>
<circle cx="117.5" cy="82" r=".51" fill="#0e0e0e"/>
<circle cx="117.5" cy="82" r=".51" fill="none" stroke="#0e0e0e" stroke-width=".3"/>
<circle cx="117.5" cy="104.5" r=".51" fill="#0e0e0e"/>
<g fill="none" stroke="#0e0e0e" stroke-width=".3">
<path d="M127.5 197h5"/>
<circle cx="117.5" cy="104.5" r=".51"/>
</g>
<circle cx="127.5" cy="197" r=".51" fill="#0e0e0e"/>
<g fill="none" stroke="#0e0e0e" stroke-width=".3">
<path d="M237.5 167h5"/>
<circle cx="127.5" cy="197" r=".51"/>
</g>
<circle cx="237.5" cy="167" r=".51" fill="#0e0e0e"/>
<g fill="none" stroke="#0e0e0e" stroke-width=".3">
<path d="M267.5 154.5h-5v12.5"/>
<circle cx="237.5" cy="167" r=".51"/>
</g>
<circle cx="262.5" cy="167" r=".51" fill="#0e0e0e"/>
<g fill="none" stroke="#0e0e0e" stroke-width=".3">
<path d="M287.5 94.5h15v37.5h-140M140 132h7.5"/>
<circle cx="262.5" cy="167" r=".51"/>
</g>
<circle cx="287.5" cy="94.5" r=".51" fill="#0e0e0e"/>
<g fill="none" stroke="#0e0e0e" stroke-width=".3">
<path d="M140 142h7.5M162.5 142h137.5v25h-12.5"/>
<circle cx="287.5" cy="94.5" r=".51"/>
</g>
<circle cx="287.5" cy="167" r=".51" fill="#0e0e0e"/>
<g fill="none" stroke="#0e0e0e" stroke-width=".3">
<path d="M145 74.5h5"/>
<circle cx="287.5" cy="167" r=".51"/>
</g>
<circle cx="150" cy="74.5" r=".51" fill="#0e0e0e"/>
<g fill="none" stroke="#0e0e0e" stroke-width=".3">
<path d="M112.5 242v5"/>
<circle cx="150" cy="74.5" r=".51"/>
</g>
<circle cx="112.5" cy="242" r=".51" fill="#0e0e0e"/>
<g fill="none" stroke="#0e0e0e" stroke-width=".3">
<path d="M237.5 94.5h5"/>
<circle cx="112.5" cy="242" r=".51"/>
</g>
<circle cx="237.5" cy="94.5" r=".51" fill="#0e0e0e"/>
<g fill="none" stroke="#0e0e0e" stroke-width=".3">
<path d="M267.5 82h-5v12.5h5"/>
<circle cx="237.5" cy="94.5" r=".51"/>
</g>
<circle cx="262.5" cy="94.5" r=".51" fill="#0e0e0e"/>
<g fill="none" stroke="#0e0e0e" stroke-width=".3">
<path d="M287.5 62v7.5h15"/>
<circle cx="262.5" cy="94.5" r=".51"/>
</g>
<circle cx="287.5" cy="62" r=".51" fill="#0e0e0e"/>
<g fill="none" stroke="#0e0e0e" stroke-width=".3">
<path d="M332.5 62v7.5h-15"/>
<circle cx="287.5" cy="62" r=".51"/>
</g>
<circle cx="332.5" cy="62" r=".51" fill="#0e0e0e"/>
<g fill="none" stroke="#0e0e0e" stroke-width=".3">
<path d="M77.5 114.5h5v14.2a.76 .76 0 0 1 .8 .8 .76 .76 0 0 1-.8 .8v9.2h-25v17.5M87.5 104.5h-17.5v2.5"/>
<circle cx="332.5" cy="62" r=".51"/>
</g>
<circle cx="57.5" cy="157" r=".51" fill="#0e0e0e"/>
<g fill="none" stroke="#0e0e0e" stroke-width=".3">
<path d="M35 134.5v5"/>
<circle cx="57.5" cy="157" r=".51"/>
</g>
<circle cx="35" cy="134.5" r=".51" fill="#0e0e0e"/>
<g fill="none" stroke="#0e0e0e" stroke-width=".3">
<path d="M35 132v2.5"/>
<circle cx="35" cy="134.5" r=".51"/>
</g>
<circle cx="35" cy="134.5" r=".51" fill="#0e0e0e"/>
<g fill="none" stroke="#0e0e0e" stroke-width=".3">
<path d="M240 42v7.5M377.5 149.5h10"/>
<circle cx="35" cy="134.5" r=".51"/>
</g>
<circle cx="240" cy="49.5" r=".51" fill="#0e0e0e"/>
<g fill="none" stroke="#0e0e0e" stroke-width=".3">
<path d="M250 227v10"/>
<circle cx="240" cy="49.5" r=".51"/>
</g>
<circle cx="250" cy="237" r=".51" fill="#0e0e0e"/>
<g fill="none" stroke="#0e0e0e" stroke-width=".3">
<path d="M187.5 29.5h-20v5h-2.5"/>
<circle cx="250" cy="237" r=".51"/>
</g>
<circle cx="187.5" cy="29.5" r=".51" fill="#0e0e0e"/>
<g fill="none" stroke="#0e0e0e" stroke-width=".3">
<path d="M177.5 32v5"/>
<circle cx="187.5" cy="29.5" r=".51"/>
</g>
<circle cx="177.5" cy="32" r=".51" fill="#0e0e0e"/>
<g fill="none" stroke="#0e0e0e" stroke-width=".3">
<path d="M142.5 182h7.5v15h237.5"/>
<circle cx="177.5" cy="32" r=".51"/>
</g>
<circle cx="150" cy="197" r=".51" fill="#0e0e0e"/>
<circle cx="150" cy="197" r=".51" fill="none" stroke="#0e0e0e" stroke-width=".3"/>
<circle cx="165" cy="197" r=".51" fill="#0e0e0e"/>
<circle cx="165" cy="197" r=".51" fill="none" stroke="#0e0e0e" stroke-width=".3"/>
<circle cx="320" cy="197" r=".51" fill="#0e0e0e"/>
<circle cx="320" cy="197" r=".51" fill="none" stroke="#0e0e0e" stroke-width=".3"/>
<circle cx="337.5" cy="197" r=".51" fill="#0e0e0e"/>
<g fill="none" stroke="#0e0e0e" stroke-width=".3">
<path d="M320 197v5"/>
<circle cx="337.5" cy="197" r=".51"/>
</g>
<circle cx="320" cy="197" r=".51" fill="#0e0e0e"/>
<g fill="none" stroke="#0e0e0e" stroke-width=".3">
<path d="M285 217h35"/>
<circle cx="320" cy="197" r=".51"/>
</g>
<circle cx="285" cy="217" r=".51" fill="#0e0e0e"/>
<circle cx="285" cy="217" r=".51" fill="none" stroke="#0e0e0e" stroke-width=".3"/>
<circle cx="320" cy="217" r=".51" fill="#0e0e0e"/>
<g fill="none" stroke="#0e0e0e" stroke-width=".3">
<path d="M320 217v15h-2.5"/>
<circle cx="320" cy="217" r=".51"/>
</g>
<circle cx="320" cy="217" r=".51" fill="#0e0e0e"/>
<circle cx="320" cy="217" r=".51" fill="none" stroke="#0e0e0e" stroke-width=".3"/>
<circle cx="317.5" cy="232" r=".51" fill="#0e0e0e"/>
<g fill="none" stroke="#0e0e0e" stroke-width=".3">
<path d="M165 94.5v5h20"/>
<circle cx="317.5" cy="232" r=".51"/>
</g>
<circle cx="165" cy="99.5" r=".51" fill="#0e0e0e"/>
<g fill="none" stroke="#0e0e0e" stroke-width=".3">
<path d="M185 172h-20v5"/>
<circle cx="165" cy="99.5" r=".51"/>
</g>
<circle cx="165" cy="172" r=".51" fill="#0e0e0e"/>
<g fill="none" stroke="#0e0e0e" stroke-width=".3">
<path d="M165 192v5"/>
<circle cx="165" cy="172" r=".51"/>
</g>
<circle cx="165" cy="197" r=".51" fill="#0e0e0e"/>
<g fill="none" stroke="#0e0e0e" stroke-width=".3">
<path d="M165 164.5v7.5"/>
<circle cx="165" cy="197" r=".51"/>
</g>
<circle cx="165" cy="172" r=".51" fill="#0e0e0e"/>
<g fill="none" stroke="#0e0e0e" stroke-width=".3">
<path d="M165 74.5v5M165 109.5v5M165 154.5v5"/>
<circle cx="165" cy="172" r=".51"/>
</g>
<circle cx="165" cy="74.5" r=".51" fill="#0e0e0e"/>
<g fill="none" stroke="#0e0e0e" stroke-width=".3">
<path d="M165 99.5v5"/>
<circle cx="165" cy="74.5" r=".51"/>
</g>
<circle cx="165" cy="99.5" r=".51" fill="#0e0e0e"/>
<circle cx="165" cy="99.5" r=".51" fill="none" stroke="#0e0e0e" stroke-width=".3"/>
<g font-size="3.9" fill="#262626">
<text x="184.4" y="11.1">GND</text>
<text x="347.3" y="18.7">+70</text>
<text x="58.2" y="35.9">S+</text>
<text x="203" y="30.9">-15V</text>
<text x="195.5" y="55.9">+100</text>
<text x="68.2" y="63.4">GND</text>
<text x="179.4" y="73.1">GND</text>
<text x="83.2" y="83.4">GND</text>
<text x="31.4" y="91.1">+15V</text>
<text x="169.9" y="105.9">EIMP</text>
<text x="259.4" y="118.1">GND</text>
<text x="334.4" y="118.1">GND</text>
<text x="161.9" y="123.1">GND</text>
<text x="204.4" y="125.6">GND</text>
<text x="23.2" y="135.8">GND</text>
<text x="161.9" y="148.6">GND</text>
<text x="365.7" y="150.9">GND</text>
<text x="334.4" y="156.1">GND</text>
<text x="169.9" y="178.4">EIMP</text>
<text x="31.4" y="185.5">-15V</text>
<text x="83.2" y="180.8">GND</text>
<text x="259.4" y="190.6">GND</text>
<text x="206.9" y="193.1">GND</text>
<text x="63.2" y="198.4">S-</text>
<text x="176.9" y="201.1">GND</text>
<text x="203" y="218.4">-100</text>
<text x="178.1" y="243.4">+15V</text>
<text x="367.3" y="256.2">-70</text>
<text x="166.9" y="263.1">GND</text>
<text x="109.4" y="273.1">GND</text>
</g>
<g font-size="3.9">
<text x="191.8" y="21.8">C31</text>
<text x="145" y="28.4">DA15</text>
<text x="304.7" y="25.9">VD8</text>
<text x="387" y="27.9">1</text>
<text x="77.5" y="31.2">R22</text>
<text x="105.3" y="41.1">VD1</text>
<text x="120.3" y="41.2">VD3</text>
<text x="180" y="38.7">C27</text>
<text x="192.5" y="38.7">C32</text>
<text x="237.5" y="38.7">КТ2</text>
<text x="300" y="38.7">VT1</text>
<text x="202.2" y="46.4">R36</text>
<text x="317" y="43.7">5</text>
<text x="387" y="47.9">2</text>
<text x="298.9" y="48.7">3</text>
<text x="317" y="48.7">4</text>
<text x="87.5" y="58.7">R24</text>
<text x="294.8" y="58.9">R43</text>
<text x="317.2" y="58.4">VD9</text>
<text x="347.3" y="58.8">R49</text>
<text x="186.8" y="61.7">C30</text>
<text x="360.3" y="61.9">VD11</text>
<text x="132.5" y="71.2">R30</text>
<text x="307.5" y="66.2">R44</text>
<text x="102.5" y="76.2">C22</text>
<text x="387" y="72.9">3</text>
<text x="270" y="78.7">R40</text>
<text x="137.8" y="84.5">C24</text>
<text x="167.3" y="87.1">R35</text>
<text x="221.4" y="88.7">DA18.1</text>
<text x="268.9" y="88.7">DA18.2</text>
<text x="341.8" y="86.7">C36</text>
<text x="186.6" y="93.7">DA17.3</text>
<text x="245" y="91.2">R38</text>
<text x="372.5" y="91.2">DA17.1</text>
<text x="37.3" y="101.3">R18</text>
<text x="90" y="101.2">R25</text>
<text x="339.8" y="96.2">R47</text>
<text x="156.3" y="103.7">VD5</text>
<text x="211.8" y="113.3">C34</text>
<text x="37.3" y="118.7">R19</text>
<text x="372.5" y="116.2">DA17.2</text>
<text x="65" y="121.2">RP2</text>
<text x="127.5" y="128.7">R28</text>
<text x="150" y="128.7">R32</text>
<text x="37.3" y="141.2">R20</text>
<text x="127.5" y="138.7">R29</text>
<text x="150" y="138.7">R33</text>
<text x="387" y="148">4</text>
<text x="67.5" y="153.7">RP3</text>
<text x="272.2" y="151.4">R41</text>
<text x="37.3" y="161.2">R21</text>
<text x="156.3" y="158.7">VD6</text>
<text x="221.4" y="161.2">DA19.1</text>
<text x="268.9" y="161.2">DA19.2</text>
<text x="90" y="163.7">R26</text>
<text x="186.6" y="166.2">DA17.4</text>
<text x="247.2" y="164">R39</text>
<text x="102.5" y="173.7">C23</text>
<text x="339.8" y="169.5">R48</text>
<text x="137.8" y="177">C25</text>
<text x="157.5" y="178.7">R34</text>
<text x="214.2" y="180.8">C35</text>
<text x="341.8" y="187.5">C37</text>
<text x="80" y="193.7">R23</text>
<text x="137.2" y="193.9">R31</text>
<text x="387" y="195.5">5</text>
<text x="322.2" y="203.8">R45</text>
<text x="184.2" y="211.8">C29</text>
<text x="151.5" y="216.2">DA16</text>
<text x="180" y="226.2">C28</text>
<text x="192.5" y="226.2">C33</text>
<text x="247.5" y="223.7">КТ3</text>
<text x="272.8" y="224.4">VD7</text>
<text x="287.5" y="223.7">R42</text>
<text x="299.8" y="227.7">VT2</text>
<text x="105.3" y="231.2">VD2</text>
<text x="120.3" y="231.2">VD4</text>
<text x="202.5" y="233.7">R37</text>
<text x="317" y="231.2">5</text>
<text x="298.9" y="236.2">3</text>
<text x="317" y="236.2">4</text>
<text x="387" y="235.5">6</text>
<text x="174.2" y="249.3">C26</text>
<text x="329.7" y="246.3">R46</text>
<text x="342.8" y="249.4">VD10</text>
<text x="117.5" y="253.7">R27</text>
<text x="387" y="265.4">7</text>
</g>
<g font-size="3.3">
<text x="142.1" y="33.8">1</text>
<text x="164.5" y="33.8">4</text>
<text x="164.5" y="38.9">6</text>
<text x="164.5" y="43.9">7</text>
<text x="141.6" y="53.8">2</text>
<text x="164.5" y="48.9">5</text>
<text x="164.5" y="53.8">3</text>
<text x="219.1" y="93.9">2</text>
<text x="232" y="93.9">1</text>
<text x="266.6" y="93.9">6</text>
<text x="279.5" y="93.9">7</text>
<text x="182.8" y="98.8">14</text>
<text x="199.5" y="98.8">15</text>
<text x="219.2" y="98.8">3</text>
<text x="266.6" y="98.8">5</text>
<text x="369.1" y="96.4">3</text>
<text x="369.6" y="101.3">1</text>
<text x="384.5" y="96.4">2</text>
<text x="183" y="103.8">16</text>
<text x="369.1" y="121.3">6</text>
<text x="384.5" y="121.3">7</text>
<text x="368.9" y="126.4">8</text>
<text x="219.1" y="166.3">2</text>
<text x="232" y="166.3">1</text>
<text x="266.6" y="166.3">6</text>
<text x="279.5" y="166.3">7</text>
<text x="183.5" y="171.4">11</text>
<text x="199.5" y="171.4">10</text>
<text x="219.2" y="171.4">3</text>
<text x="266.6" y="171.4">5</text>
<text x="184.1" y="176.4">9</text>
<text x="142.1" y="221.4">1</text>
<text x="164.5" y="221.4">4</text>
<text x="164.5" y="226.4">6</text>
<text x="164.5" y="231.4">7</text>
<text x="164.5" y="236.3">5</text>
<text x="141.6" y="241.3">2</text>
<text x="164.5" y="241.3">3</text>
</g>
<g font-size="3.3" fill="#0e0e0e">
<text x="375.5" y="95.6">SW</text>
<text x="190.5" y="98.1">SW</text>
<text x="375.5" y="120.6">SW</text>
<text x="190.5" y="170.6">SW</text>
</g>
<g font-size="2.5">
<text x="145.5" y="35.4">-IN</text>
<text x="157.6" y="35.4">-Vs</text>
<text x="159.2" y="40.4">СС</text>
<text x="159.2" y="45.4">СС</text>
<text x="157.5" y="50.4">OUT</text>
<text x="145.5" y="55.4">+IN</text>
<text x="157.6" y="55.4">+Vs</text>
<text x="145.5" y="222.9">-IN</text>
<text x="157.6" y="222.9">-Vs</text>
<text x="159.2" y="227.9">СС</text>
<text x="159.2" y="232.9">СС</text>
<text x="157.5" y="237.9">OUT</text>
<text x="145.5" y="242.9">+IN</text>
<text x="157.6" y="242.9">+Vs</text>
</g>
<g font-size="2">
<text x="301.9" y="29.1">3</text>
<text x="312" y="29.1">1</text>
<text x="306.8" y="30.2">3</text>
<text x="357.1" y="57.5" transform="rotate(-90 357.1 57.5)">3</text>
<text x="358.2" y="62.3" transform="rotate(-90 358.2 62.3)">3</text>
<text x="357.1" y="67.3" transform="rotate(-90 357.1 67.3)">1</text>
<text x="269.6" y="220" transform="rotate(-90 269.6 220)">3</text>
<text x="270.7" y="224.8" transform="rotate(-90 270.7 224.8)">3</text>
<text x="269.6" y="229.8" transform="rotate(-90 269.6 229.8)">1</text>
<text x="339.6" y="245" transform="rotate(-90 339.6 245)">3</text>
<text x="340.7" y="249.8" transform="rotate(-90 340.7 249.8)">3</text>
<text x="339.6" y="254.8" transform="rotate(-90 339.6 254.8)">1</text>
</g>
<text font-size=".5" x="10" y="292.1">ALTIUM GOSTBOM2.0 KEV</text>
</svg>
